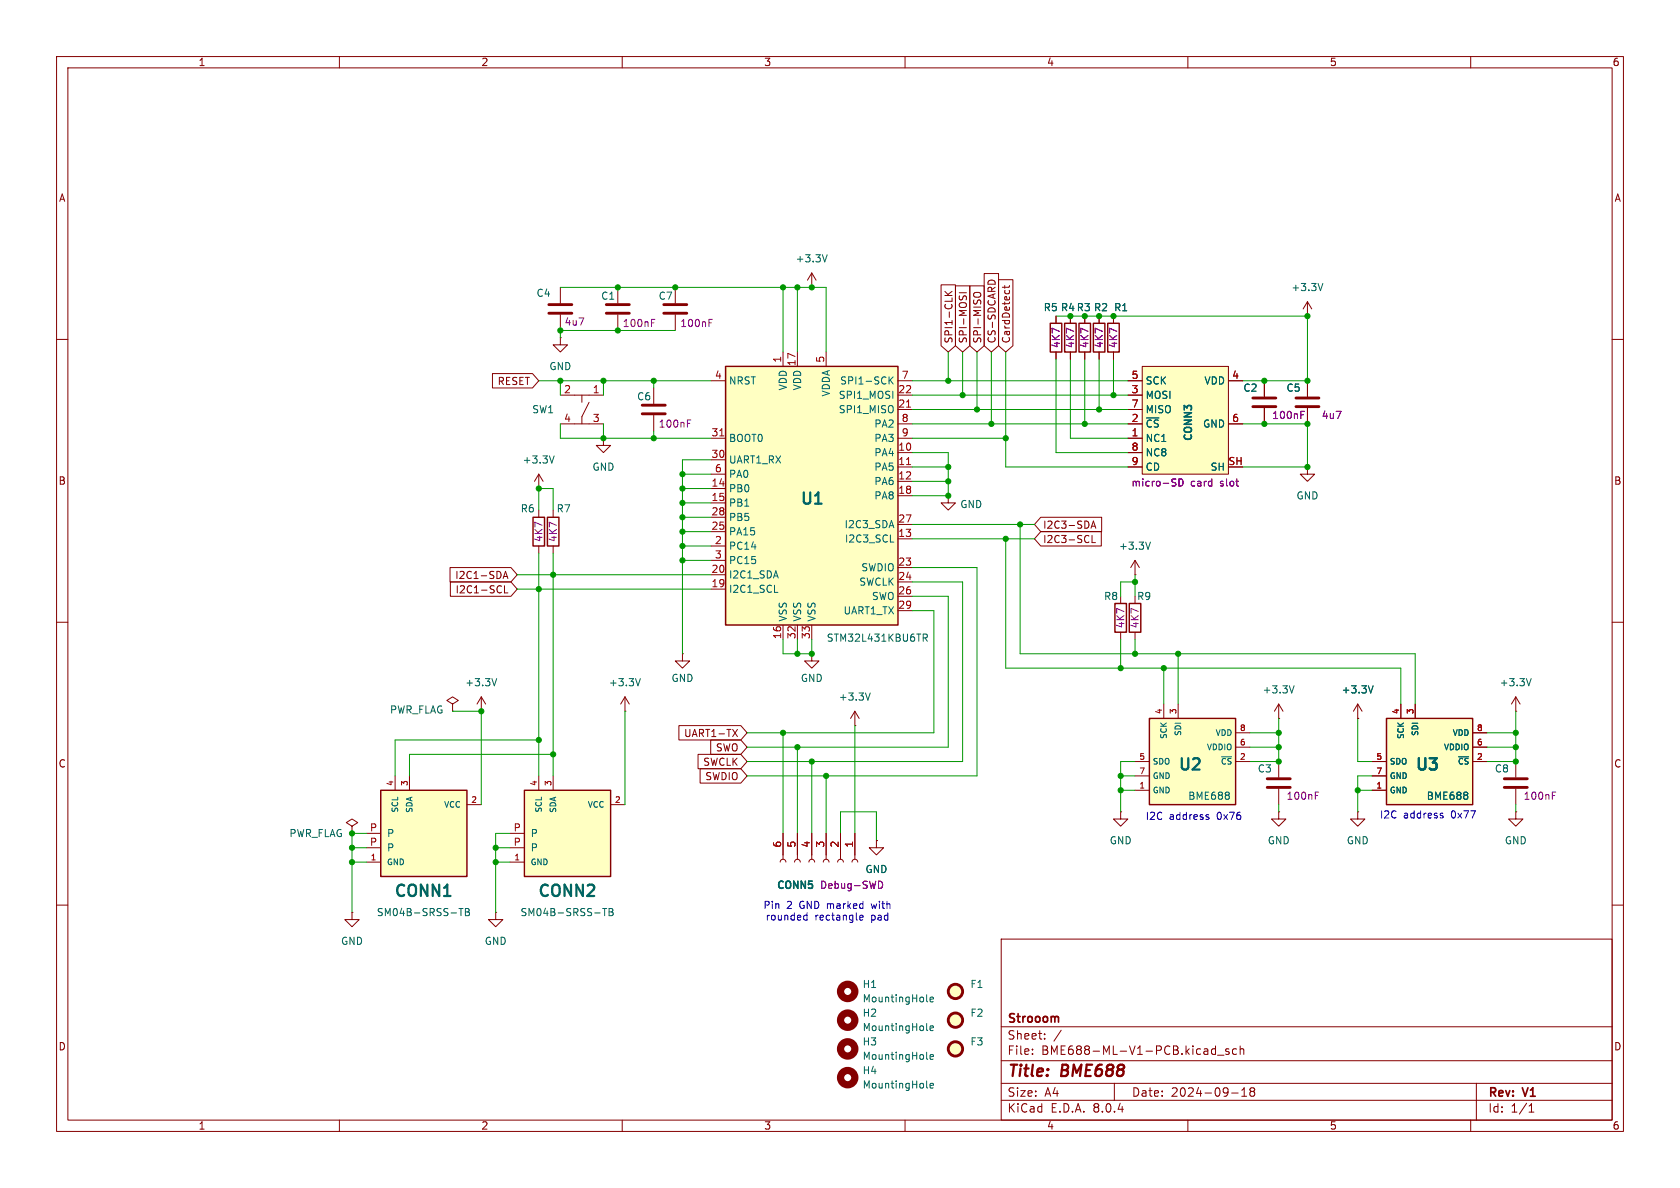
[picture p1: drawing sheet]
<svg xmlns="http://www.w3.org/2000/svg" width="297mm" height="210mm" viewBox="0 0 297 210" stroke-linecap="round" stroke-linejoin="round" font-family="sans-serif">
<g fill="none" stroke="#840000" stroke-width=".18">
<path d="M10 10h277v190h-277zM12 12h273v186h-273zM60 10v2M110 10v2M160 10v2M210 10v2M260 10v2M10 60h2M191.8 55.9v1.3M285 60h2M191.8 62.2v1.3M10 110h2"/>
<path d="M285 110h2M10 160h2M285 160h2M177 166h108v32h-108zM60 198v2M110 198v2M160 198v2M177 194.5h108M177 191.5h108M177 187.5h108M177 181.5h108M182.5 186.3v.1"/>
<path d="M182.5 185.5v.1M184.7 183.6v.1M184.7 182.8v.1M187.6 182.1l-1.3 2M197 191.5v3M210 198v2M214.3 186.3h.6M214.3 185.5h.6M214.9 184.9v1.5M215.2 186.5h1.2M217.2 185.5l-.3-.1-.2 .2v.2l.5 .2v.3h-.5M217.7 193.2h1.2"/>
<path d="M218.6 185.5l-.4-.1-.3 .3v.4l.1 .2h.6M219.2 185.5l.3-.1 .3 .1 .1 .9M219.2 184.9v1.5M219.5 193.8h.9M219.5 192.7l.5-.4v1.5M221.2 192.9l-.2 .3v.3l.2 .3 .5-.1 .1-.2-.1-.4-.2-.2M221.2 192.9l-.2-.2 .2-.4 .5 .1 .1 .2-.3 .3M221.2 192.9h.3M260 198v2M261 191.5v6.5M270.3 196.6h.9M270.3 195.5l.4-.4v1.5"/>
</g>
<path d="M190.8 57.2h2v5h-2z" fill="none" stroke="#840000" stroke-width=".25"/>
<path d="M245.1 127h15.2v15.2h-15.2z" fill="#ffffc2"/>
<path d="M185.7 57.2h2v5h-2zM188.2 57.2h2v5h-2zM193.3 57.2h2v5h-2zM195.8 57.2h2.1v5h-2.1zM245.1 127h15.2v15.2h-15.2z" fill="none" stroke="#840000" stroke-width=".25"/>
<g fill="none" stroke="#840000" stroke-width=".18">
<path d="M143.5 50.8h.1M143.5 48.3v2.5M143.5 48.3l-.8 1.2M143.5 48.3l.8 1.2M186.7 55.9v1.3M189.2 55.9v1.3M194.3 55.9v1.3M196.8 55.9v1.3M186.7 62.2v1.3M189.2 62.2v1.3M194.3 62.2v1.3M196.8 62.2v1.3"/>
<path d="M223.5 67.3v2.8M223.5 72.1v2.8M231.1 67.3v2.8M231.1 72.1v2.8M120.6 115.6v1.2h1.3l-1.3 1.3-1.2-1.3h1.2M120.6 115.6h.1M110.5 125.7h.1M110.5 123.2l-.8 1.3M110.5 123.2v2.5M110.5 123.2l.8 1.3M242.6 139.7h2.5M242.6 134.6h2.5"/>
<path d="M242.6 137.2h2.5M247.6 124.5v2.5M250.2 124.5v2.5M260.3 134.6h2.6M260.3 132.1h2.6M260.3 129.5h2.6M268 134.6v2.8M268 139.4v2.8M137.9 152.4l.2-.4 .3-.1 .4 .1 .1 .4M138.4 147.3v4.6M140.5 152.4l.1-.4 .4-.1 .3 .1 .2 .4M141 147.3v4.6"/>
<path d="M143 152.4l.1-.4 .4-.1 .4 .1 .1 .4M143.5 147.3v4.6M145.5 152.4l.2-.4 .3-.1 .4 .1 .2 .4M146 147.3v4.6M148.1 152.4l.1-.4 .4-.1 .3 .1 .2 .4M148.6 147.3v4.6M150.6 152.4l.2-.4 .3-.1 .4 .1 .1 .4M151.1 147.3v4.6M154.9 148.6v1.3h1.3l-1.3 1.2-1.2-1.2h1.2M154.9 148.6h.1M268 143.5v1.3h1.2l-1.2 1.3-1.3-1.3h1.3M268 143.5h.1"/>
</g>
<path d="M146.2 45l-.4 1.3M113.2 120l-.4 1.2M257.9 133.8h1.7M259.4 140.1v.3M259.4 140.7v.5M163.8 176.9l.2 .2M164.4 176.7l.6-.1v-.3h-.4l-.2 .1 .1 .6h.5M163.8 182l.2 .2M163.8 192.2l.2 .1M164.4 181.8l.6-.2v-.2l-.4-.1-.2 .2 .1 .6h.5M164.4 191.9l.6-.1v-.2l-.4-.1-.2 .2 .1 .6h.5" fill="none" stroke="#006464" stroke-width=".18"/>
<circle cx="168.9" cy="185.4" r="1.27" fill="#ffffc2" stroke="#ffffc2" stroke-width=".18"/>
<g fill="none" stroke="#840000" stroke-width=".51">
<path d="M221.5 71.9h4.1M221.5 70.4h4.1M229.1 71.9h4.1M229.1 70.4h4.1M265.9 139.2h4.1M265.9 137.7h4.1"/>
<circle cx="168.9" cy="185.4" r="1.27"/>
</g>
<path d="M230 73.3h.4M230 72.7h.6M155.3 155.8a.64 .64 0 0 1 .7 .6 .64 .64 0 0 1-.7 .6M274.4 140.6h.5M274.4 140h.6" fill="none" stroke="#840084" stroke-width=".18"/>
<g fill="none" stroke="#840000" stroke-width="1.3">
<circle cx="149.9" cy="175.3" r="1.27"/>
<circle cx="149.9" cy="190.5" r="1.27"/>
<circle cx="149.9" cy="180.3" r="1.27"/>
</g>
<path d="M201.9 64.8h15.3v19h-15.3z" fill="#ffffc2"/>
<g fill="none" stroke="#840000" stroke-width=".18">
<path d="M199.4 77.5h2.5M199.4 74.9h2.5M199.4 69.9h2.5M199.4 67.3h2.5M199.4 72.4h2.5M201.9 64.8h15.3v19h-15.3zM217.2 74.9h2.5M217.2 67.3h2.5M199.4 80h2.5M199.4 82.6h2.5M200.7 99.1v2.5M200.7 99.1l-.8 1.2"/>
<path d="M200.7 99.1l.7 1.2M200.7 101.6h.1M200.7 111.8v1.2"/>
</g>
<path d="M207.7 84.7h.2M207.8 85.4l.1 .2-.1 .3M208.4 84.7a.64 .64 0 0 1 .8 .6 .64 .64 0 0 1-.8 .6z" fill="none" stroke="#840084" stroke-width=".18"/>
<path d="M199.6 106.7h2.1v5.1h-2.1z" fill="none" stroke="#840000" stroke-width=".25"/>
<path d="M203.4 95.8l-.4 1.3" fill="none" stroke="#006464" stroke-width=".18"/>
<path d="M203.2 127h15.2v15.2h-15.2z" fill="#ffffc2"/>
<path d="M197.1 106.7h2v5.1h-2zM203.2 127h15.2v15.2h-15.2z" fill="none" stroke="#840000" stroke-width=".25"/>
<g fill="none" stroke="#840000" stroke-width=".18">
<path d="M99.1 59.7v1.3h1.2l-1.2 1.2-1.3-1.2h1.3M99.1 59.7h.1M99.1 50.8v2.8M99.1 55.6v2.8M109.2 50.8v2.8M109.2 55.6v2.8M119.4 50.8v2.8M119.4 55.6v2.8M231.1 55.9h.1M231.1 53.3l-.7 1.3M231.1 53.3v2.6M231.1 53.3l.8 1.3"/>
<path d="M99.1 74.9h7.6M99.1 69.9h7.6M102.9 69.9v1.2M104.1 71.1l-1.2 2.6v1.2M115.6 68.6v2.8M115.6 73.4v2.8M167.6 87.6v1.3h1.3l-1.3 1.3-1.2-1.3h1.2M167.6 87.6h.1M231.1 82.6v1.2h1.3l-1.3 1.3-1.2-1.3h1.2M231.1 82.6h.1M143.5 115.6v1.2h1.3l-1.3 1.3-1.3-1.3h1.3M143.5 115.6h.1"/>
<path d="M198.1 105.4v1.3M198.1 111.8v1.2M80 124.5l1-.7-1-.6-1 .6 1 .7v1.2M80 125.7h.1M85.1 125.7h.1M85.1 123.2l-.8 1.3M85.1 123.2v2.5M85.1 123.2l.8 1.3M151.1 128.3h.1M151.1 125.7l-.7 1.3M151.1 125.7v2.6M151.1 125.7l.8 1.3"/>
<path d="M200.7 139.7h2.5M200.7 134.6h2.5M200.7 137.2h2.5M205.7 124.5v2.5M208.3 124.5v2.5M218.4 134.6h2.6M218.4 132.1h2.6M218.4 129.5h2.6M268 125.7h.1M268 123.2l-.8 1.3M268 123.2v2.5M268 123.2l.7 1.3"/>
<path d="M198.1 143.5v1.3h1.3l-1.3 1.3-1.3-1.3h1.3M198.1 143.5h.1M87.6 161.3v1.3h1.3l-1.3 1.2-1.2-1.2h1.2M87.6 161.3h.1"/>
</g>
<path d="M233.9 50.1l-.5 1.3M87.8 120l-.4 1.2M270.7 120l-.4 1.2M153.9 122.5l-.5 1.3M215.9 133.8h1.8M217.3 140.1v.3M217.3 140.7v.5" fill="none" stroke="#006464" stroke-width=".18"/>
<g fill="none" stroke="#840000" stroke-width=".51">
<path d="M97 55.4h4.1M97 53.8h4.1M107.2 55.4h4.1M107.2 53.8h4.1M117.3 55.4h4.1M117.3 53.8h4.1M113.5 73.2h4.1M113.5 71.6h4.1"/>
<circle cx="168.9" cy="175.3" r="1.27"/>
</g>
<path d="M115.2 57.1h.4M115.2 56.5h.6M125.3 57.1h.5M125.3 56.5h.6M121.5 74.8h.5M121.5 74.2h.6" fill="none" stroke="#840084" stroke-width=".18"/>
<circle cx="168.9" cy="175.3" r="1.27" fill="#ffffc2" stroke="#ffffc2" stroke-width=".18"/>
<path d="M67.3 139.7h15.2v15.2h-15.2z" fill="#ffffc2"/>
<path d="M67.3 139.7h15.2v15.2h-15.2z" fill="none" stroke="#840000" stroke-width=".25"/>
<g fill="none" stroke="#840000" stroke-width=".18">
<path d="M69.8 137.2v2.5M72.4 137.2v2.5M226.1 134.6v2.8M226.1 139.4v2.8M62.2 146.1l1-.7-1-.6-1 .6 1 .7v1.2M62.2 147.3h.1M64.8 152.4h2.5M64.8 149.9h2.5M64.8 147.3h2.5M82.5 142.2h2.6M226.1 143.5v1.3h1.2l-1.2 1.3-1.3-1.3h1.3M226.1 143.5h.1"/>
<path d="M240 143.5v1.3h1.3l-1.3 1.3-1.2-1.3h1.2M240 143.5h.1M62.2 161.3v1.3h1.3l-1.3 1.2-1.2-1.2h1.2M62.2 161.3h.1"/>
</g>
<path d="M81.1 160.6h.8M81.5 160.6v1.3M82.3 160.6h.4l.2 .2-.2 .4 .2 .1 .1 .3-.2 .3h-.5zM82.3 161.2h.4" fill="none" stroke="#006464" stroke-width=".18"/>
<path d="M224 139.2h4.1M224 137.7h4.1" fill="none" stroke="#840000" stroke-width=".51"/>
<path d="M232.5 140.6h.4M232.5 140h.6" fill="none" stroke="#840084" stroke-width=".18"/>
<path d="M92.7 139.7h15.2v15.2h-15.2z" fill="#ffffc2"/>
<path d="M94.2 91.4h2.1v5.1h-2.1zM92.7 139.7h15.2v15.2h-15.2z" fill="none" stroke="#840000" stroke-width=".25"/>
<g fill="none" stroke="#840000" stroke-width=".18">
<path d="M95.2 86.4h.1M95.2 83.8v2.6M95.2 90.2v1.2M95.2 96.5v1.3M95.2 83.8l-.7 1.3M95.2 83.8l.8 1.3M95.2 137.2v2.5M97.8 137.2v2.5M226.1 127h.1M226.1 124.5l-.8 1.2M226.1 124.5v2.5M226.1 124.5l.7 1.2"/>
<path d="M90.2 152.4h2.5M90.2 149.9h2.5M90.2 147.3h2.5M107.9 142.2h2.6"/>
</g>
<path d="M98 80.6l-.5 1.3M228.8 121.2l-.4 1.3M106.5 160.6h.8M106.9 160.6v1.3M107.7 160.6h.4l.2 .2-.2 .4 .2 .1 .1 .3-.2 .3h-.5zM107.7 161.2h.4M163.8 187.1l.2 .2M164.4 186.8l.6-.1v-.2l-.4-.1-.2 .2 .1 .6h.5" fill="none" stroke="#006464" stroke-width=".18"/>
<circle cx="168.9" cy="180.3" r="1.27" fill="#ffffc2" stroke="#ffffc2" stroke-width=".18"/>
<circle cx="168.9" cy="180.3" r="1.27" fill="none" stroke="#840000" stroke-width=".51"/>
<circle cx="149.9" cy="185.4" r="1.27" fill="none" stroke="#840000" stroke-width="1.3"/>
<path d="M128.3 64.8h30.4v45.7h-30.4z" fill="#ffffc2"/>
<path d="M128.3 64.8h30.4v45.7h-30.4zM96.8 91.4h2v5.1h-2z" fill="none" stroke="#840000" stroke-width=".25"/>
<g fill="none" stroke="#840000" stroke-width=".18">
<path d="M166.4 50.4h2.5v10.7l-1.3 1.1-1.2-1.1zM167 52.2h1.3M167 51.5l.8 .7M168.3 51.5l-.7 .6M168.9 50.5h2.6v10.6l-1.3 1.1-1.3-1.1zM169.6 51.8h1.3M169.6 52.3v.2M170.3 52.4l.2-.1 .3 .1M171.4 50.5h2.6v10.6l-1.3 1.1-1.3-1.1zM172.2 52.4l-.1-.2a.43 .43 0 0 1 .4-.5h.5a.42 .42 0 0 1 .4 .2 .42 .42 0 0 1-.1 .5M174 48.4h2.5v12.7l-1.2 1.1-1.3-1.1zM174.7 49.8l.5-.3 .7 .3"/>
<path d="M176.5 49.4h2.6v11.7l-1.3 1.1-1.3-1.1zM177.6 50.5v.5M178.5 50.5l-.2 .3h-1.1M186.7 55.9v1.3M189.2 55.9v1.3M191.8 55.9v1.3M194.3 55.9v1.3M196.8 55.9v1.3M87.1 66h7l1.1 1.3-1.1 1.3h-7zM106.7 77.5v1.2h1.2l-1.2 1.3-1.3-1.3h1.3M106.7 77.5h.1M125.7 77.5h2.6"/>
<path d="M125.7 67.3h2.6M138.4 62.2v2.6M141 62.2v2.6M146 62.2v2.6M158.7 72.4h2.6M158.7 69.9h2.6M158.7 77.5h2.6M158.7 67.3h2.6M158.7 74.9h2.6M186.7 62.2v1.3M189.2 62.2v1.3M191.8 62.2v1.3"/>
<path d="M194.3 62.2v1.3M196.8 62.2v1.3M199.4 72.4h2.5M199.4 69.9h2.5M199.4 77.5h2.5M199.4 67.3h2.5M199.4 74.9h2.5M217.2 67.3h2.5M217.2 74.9h2.5M223.5 67.3v2.8M223.5 72.1v2.8M231.1 67.3v2.8"/>
<path d="M231.1 72.1v2.8M97.8 90.2v1.2M97.8 96.5v1.3M125.7 86.4h2.6M125.7 88.9h2.6M125.7 96.5h2.6M125.7 94h2.6M125.7 91.4h2.6M125.7 99.1h2.6M125.7 81.3h2.6M125.7 83.8h2.6M158.7 80h2.6"/>
<path d="M158.7 82.6h2.6M158.7 85.1h2.6M158.7 95.3h2.6M158.7 87.6h2.6M158.7 92.7h2.6M184 91.4h10.8v2.6h-10.8l-1.1-1.3zM184 94h10.7v2.5h-10.7l-1.1-1.2zM192.9 93.4l.4-1.3 .4 1.3M193 93h.6M193.1 94.7v1.2h.6M199.4 80h2.5M199.4 82.6h2.5"/>
<path d="M79.6 100.3h10.7l1.1 1.3-1.1 1.3h-10.7zM79.6 102.9h10.7l1.1 1.2-1.1 1.3h-10.7zM88.9 102.3l.5-1.3 .4 1.3M89.1 101.9h.6M89.2 103.5v1.3h.6M125.7 104.1h2.6M125.7 101.6h2.6M138.4 110.5v2.5M141 110.5v2.5M143.5 110.5v2.5M158.7 100.3h2.6M158.7 102.9h2.6"/>
<path d="M158.7 105.4h2.6M158.7 108h2.6M120 128.3h11l1.1 1.2-1.1 1.3h-11zM123.4 133.3h7.6l1.1 1.3-1.1 1.3h-7.6zM123.8 135.9h7.2l1.1 1.3-1.1 1.2h-7.2zM125.6 130.8h5.4l1.1 1.3-1.1 1.3h-5.4zM129.5 128.9l.9 1.3M130.4 128.9l-.9 1.3M240 127h.1M240 124.5l-.7 1.2M240 124.5v2.5M240 124.5l.8 1.2"/>
<path d="M242.6 139.7h2.5M242.6 134.6h2.5M242.6 137.2h2.5M247.6 124.5v2.5M250.2 124.5v2.5M260.3 134.6h2.6M260.3 132.1h2.6M260.3 129.5h2.6M138.4 147.3v3.8M141 147.3v3.8M143.5 147.3v3.8M146 147.3v3.8"/>
<path d="M148.6 147.3v3.8M151.1 147.3v3.8M154.9 148.6h.1"/>
</g>
<path d="M127.2 77.1h.8M160.3 72h.7M160.3 82.1h.7" fill="none" stroke="#a90000" stroke-width=".18"/>
<path d="M157.2 66.6v1.3M157.4 67.2l.5 .7M157.9 66.6l-.7 .7M157.4 95.8h.6M136.9 104.7h.6M163.2 112.1h.5l.2 .2-.1 .4-.6 .1M163.5 112.8l.4 .6M242.8 121.2l-.5 1.3M257.9 133.8h1.7M259.4 140.1v.3M259.4 140.7v.5" fill="none" stroke="#006464" stroke-width=".18"/>
<path d="M213.4 144.4l.3 .1v.2l-.1 .2h-.3M213.4 144l.3 .1M254.8 144.2h.3v.2l-.1 .2h-.3M254.8 143.8h.3M142.2 162.6h.5M142.2 161.9h.5M142.7 161.4v1.2M152 162.2l.6-.1-.1-.2-.3-.1-.2 .2v.6h.5" fill="none" stroke="#0000c2" stroke-width=".18"/>
<g fill="none" stroke="#009600" stroke-width=".18">
<path d="M99.1 50.8h46.9v11.4M119.4 58.4h-20.3v1.3M138.4 50.8v11.4M141 50.8v11.4M186.7 55.9h44.4v11.4h-11.4M95.2 67.3h30.5M99.1 67.3v2.6M99.1 74.9v2.6h26.6M106.7 67.3v2.6M106.7 74.9v2.6M115.6 67.3v1.3M115.6 76.2v1.3"/>
<path d="M161.3 67.3h38.1M161.3 77.5h16.5M161.3 74.9h38.1M161.3 72.4h38.1M161.3 69.9h38.1M167.6 62.2v5.1M170.2 62.2v7.7M172.7 62.2v10.2M175.3 62.2v12.7M177.8 62.2v20.4h21.6M186.7 63.5v16.5h12.7M189.2 63.5v14h10.2"/>
<path d="M191.8 63.5v11.4M194.3 63.5v8.9M196.8 63.5v6.4M219.7 74.9h11.4v7.7h-11.4M95.2 90.2v-3.8h2.6v3.8M95.2 97.8v39.4M97.8 97.8v39.4M120.6 94h5.1M120.6 96.5h5.1M120.6 83.8h5.1M120.6 99.1h5.1M120.6 86.4h5.1"/>
<path d="M120.6 88.9h5.1M120.6 91.4h5.1M125.7 81.3h-5.1v34.3M161.3 80h6.3v7.6h-6.3M161.3 82.6h6.3M161.3 95.3h21.6M161.3 92.7h21.6M161.3 85.1h6.3M177.8 95.3v22.8h69.8v6.4M180.3 92.7v22.9h69.9v8.9M91.4 101.6h34.3M91.4 104.1h34.3"/>
<path d="M138.4 113v2.6h5.1v-2.6M141 113v2.6M161.3 108h3.8v21.5h-33M161.3 100.3h11.4v36.9h-40.6M161.3 102.9h8.9v31.7h-38.1M161.3 105.4h6.3v26.7h-35.5M198.1 113v5.1M200.7 102.9h-2.6v2.5M200.7 101.6v3.8M200.7 113v2.6M205.7 118.1v6.4M208.3 115.6v8.9"/>
<path d="M80 125.7h5.1v16.5M95.2 130.8h-25.4v6.4M97.8 133.4h-25.4v3.8M110.5 125.7v16.5M138.4 129.5v17.8M141 132.1v15.2M143.5 134.6v12.7M146 137.2v10.1M151.1 128.3v19M198.1 137.2h2.6M198.1 139.7h2.6M200.7 134.6h-2.6v8.9"/>
<path d="M221 129.5h5.1M221 132.1h5.1M226.1 127v7.6h-5.1M240 127v7.6h2.6M240 139.7h2.6M242.6 137.2h-2.6v6.3M262.9 129.5h5.1M262.9 132.1h5.1M268 125.7v8.9h-5.1M62.2 149.9h2.6M62.2 152.4h2.6M64.8 147.3h-2.6v14"/>
<path d="M87.6 149.9h2.6M87.6 152.4h2.6M90.2 147.3h-2.6v14M148.6 147.3v-3.8h6.3v5.1M226.1 142.2v1.3M268 142.2v1.3"/>
</g>
<path d="M230 73.3h.4M230 72.7h.6M207.7 84.7h.2M207.8 85.4l.1 .2-.1 .3M208.4 84.7a.64 .64 0 0 1 .8 .6 .64 .64 0 0 1-.8 .6zM155.3 155.8a.64 .64 0 0 1 .7 .6 .64 .64 0 0 1-.7 .6" fill="none" stroke="#840084" stroke-width=".18"/>
<g fill="#009600" stroke="#009600" stroke-width=".18">
<circle cx="226.1" cy="132.1" r=".46"/>
<circle cx="268" cy="132.1" r=".46"/>
<circle cx="226.1" cy="134.6" r=".46"/>
<circle cx="268" cy="129.5" r=".46"/>
<circle cx="226.1" cy="129.5" r=".46"/>
<circle cx="240" cy="139.7" r=".46"/>
<circle cx="268" cy="134.6" r=".46"/>
<circle cx="191.8" cy="74.9" r=".46"/>
<circle cx="194.3" cy="72.4" r=".46"/>
<circle cx="196.8" cy="69.9" r=".46"/>
<circle cx="175.3" cy="74.9" r=".46"/>
<circle cx="177.8" cy="77.5" r=".46"/>
<circle cx="167.6" cy="85.1" r=".46"/>
<circle cx="167.6" cy="82.6" r=".46"/>
<circle cx="177.8" cy="95.3" r=".46"/>
<circle cx="167.6" cy="87.6" r=".46"/>
<circle cx="180.3" cy="92.7" r=".46"/>
<circle cx="198.1" cy="118.1" r=".46"/>
<circle cx="200.7" cy="115.6" r=".46"/>
<circle cx="231.1" cy="82.6" r=".46"/>
<circle cx="198.1" cy="137.2" r=".46"/>
<circle cx="208.3" cy="115.6" r=".46"/>
<circle cx="205.7" cy="118.1" r=".46"/>
<circle cx="231.1" cy="67.3" r=".46"/>
<circle cx="231.1" cy="55.9" r=".46"/>
<circle cx="198.1" cy="139.7" r=".46"/>
<circle cx="200.7" cy="102.9" r=".46"/>
<circle cx="223.5" cy="67.3" r=".46"/>
<circle cx="196.8" cy="55.9" r=".46"/>
<circle cx="231.1" cy="74.9" r=".46"/>
<circle cx="223.5" cy="74.9" r=".46"/>
<circle cx="194.3" cy="55.9" r=".46"/>
<circle cx="170.2" cy="69.9" r=".46"/>
<circle cx="172.7" cy="72.4" r=".46"/>
<circle cx="189.2" cy="55.9" r=".46"/>
<circle cx="191.8" cy="55.9" r=".46"/>
<circle cx="167.6" cy="67.3" r=".46"/>
<circle cx="141" cy="132.1" r=".46"/>
<circle cx="143.5" cy="134.6" r=".46"/>
<circle cx="97.8" cy="101.6" r=".46"/>
<circle cx="143.5" cy="115.6" r=".46"/>
<circle cx="97.8" cy="133.4" r=".46"/>
<circle cx="95.2" cy="104.1" r=".46"/>
<circle cx="138.4" cy="129.5" r=".46"/>
<circle cx="146" cy="137.2" r=".46"/>
<circle cx="141" cy="115.6" r=".46"/>
<circle cx="95.2" cy="86.4" r=".46"/>
<circle cx="120.6" cy="83.8" r=".46"/>
<circle cx="115.6" cy="77.5" r=".46"/>
<circle cx="120.6" cy="91.4" r=".46"/>
<circle cx="120.6" cy="99.1" r=".46"/>
<circle cx="120.6" cy="96.5" r=".46"/>
<circle cx="120.6" cy="94" r=".46"/>
<circle cx="120.6" cy="86.4" r=".46"/>
<circle cx="120.6" cy="88.9" r=".46"/>
<circle cx="106.7" cy="67.3" r=".46"/>
<circle cx="115.6" cy="67.3" r=".46"/>
<circle cx="106.7" cy="77.5" r=".46"/>
<circle cx="99.1" cy="58.4" r=".46"/>
<circle cx="109.2" cy="58.4" r=".46"/>
<circle cx="99.1" cy="67.3" r=".46"/>
<circle cx="109.2" cy="50.8" r=".46"/>
<circle cx="119.4" cy="50.8" r=".46"/>
<circle cx="141" cy="50.8" r=".46"/>
<circle cx="143.5" cy="50.8" r=".46"/>
<circle cx="138.4" cy="50.8" r=".46"/>
<circle cx="87.6" cy="152.4" r=".46"/>
<circle cx="87.6" cy="149.9" r=".46"/>
<circle cx="85.1" cy="125.7" r=".46"/>
<circle cx="95.2" cy="130.8" r=".46"/>
<circle cx="62.2" cy="147.3" r=".46"/>
<circle cx="62.2" cy="149.9" r=".46"/>
<circle cx="62.2" cy="152.4" r=".46"/>
</g>
<g font-size="2.8" fill="#006464">
<text x="141.2" y="89.7">U1</text>
<text x="208.1" y="136.7">U2</text>
<text x="250" y="136.7">U3</text>
<text x="69.4" y="159.1">CONN1</text>
<text x="94.8" y="159.1">CONN2</text>
</g>
<g font-size="2.8" fill="#840000">
<text x="178" y="190.9">Title:</text>
<text x="187.7" y="190.9">BME688</text>
</g>
<g font-size="2.1" fill="#840000">
<text x="178" y="184">Sheet:</text>
<text x="178" y="181.2">Strooom</text>
<text x="178" y="186.7">File:</text>
<text x="184.1" y="186.7">BME688-ML-V1-PCB.kicad_sch</text>
<text x="178" y="196.9">KiCad</text>
<text x="178" y="194.1">Size:</text>
<text x="184.7" y="194.1">A4</text>
<text x="185.7" y="196.9">E.D.A.</text>
<text x="193.3" y="196.9">8.0.4</text>
<text x="200" y="194.1">Date:</text>
<text x="207" y="194.1">2024-09-18</text>
<text x="263" y="194.3">Rev:</text>
<text x="263" y="196.9">Id:</text>
<text x="267.1" y="196.9">1/1</text>
<text x="269.4" y="194.3">V1</text>
</g>
<g font-size="1.8" fill="#840000">
<text x="35" y="11.9">1</text>
<text x="85" y="11.9">2</text>
<text x="135" y="11.9">3</text>
<text x="185" y="11.9">4</text>
<text x="235" y="11.9">5</text>
<text x="285" y="11.9">6</text>
<text x="10.3" y="35.9">A</text>
<text x="285.3" y="35.9">A</text>
<text x="168.6" y="60.8" transform="rotate(-90 168.6 60.8)">SPI1-CLK</text>
<text x="171.1" y="60.8" transform="rotate(-90 171.1 60.8)">SPI-MOSI</text>
<text x="173.7" y="60.8" transform="rotate(-90 173.7 60.8)">SPI-MISO</text>
<text x="176.2" y="60.8" transform="rotate(-90 176.2 60.8)">CS-SDCARD</text>
<text x="178.8" y="60.8" transform="rotate(-90 178.8 60.8)">CardDetect</text>
<text x="87.9" y="68.3">RESET</text>
<text x="10.3" y="85.9">B</text>
<text x="285.3" y="85.9">B</text>
<text x="184.3" y="93.7">I2C3-SDA</text>
<text x="184.3" y="96.2">I2C3-SCL</text>
<text x="80.4" y="102.6">I2C1-SDA</text>
<text x="80.4" y="105.1">I2C1-SCL</text>
<text x="120.8" y="130.5">UART1-TX</text>
<text x="10.3" y="135.9">C</text>
<text x="124.2" y="135.6">SWCLK</text>
<text x="126.5" y="133">SWO</text>
<text x="285.3" y="135.9">C</text>
<text x="124.6" y="138.1">SWDIO</text>
<text x="10.3" y="185.9">D</text>
<text x="285.3" y="185.9">D</text>
<text x="35" y="199.9">1</text>
<text x="85" y="199.9">2</text>
<text x="135" y="199.9">3</text>
<text x="185" y="199.9">4</text>
<text x="235" y="199.9">5</text>
<text x="285" y="199.9">6</text>
</g>
<g font-size="1.8" fill="#006464">
<text x="140.6" y="46.6">+3.3V</text>
<text x="94.8" y="52.7">C4</text>
<text x="106.2" y="53.2">C1</text>
<text x="116.3" y="53.2">C7</text>
<text x="228.2" y="51.7">+3.3V</text>
<text x="184.4" y="55.2">R5 R4 R3 R2</text>
<text x="196.9" y="55.2">R1</text>
<text x="97" y="65.6">GND</text>
<text x="112.5" y="71">C6</text>
<text x="128.8" y="68.2">NRST</text>
<text x="139.3" y="69.1" transform="rotate(-90 139.3 69.1)">VDD</text>
<text x="141.8" y="69.1" transform="rotate(-90 141.8 69.1)">VDD</text>
<text x="146.9" y="70.2" transform="rotate(-90 146.9 70.2)">VDDA</text>
<text x="148.2" y="70.7">SPI1_MOSI</text>
<text x="148.4" y="68.2">SPI1-SCK</text>
<text x="202.4" y="70.7">MOSI</text>
<text x="202.4" y="68.2">SCK</text>
<text x="212.8" y="68.2">VDD</text>
<text x="219.7" y="69.4">C2</text>
<text x="227.3" y="69.4">C5</text>
<text x="94" y="73.3">SW1</text>
<text x="148.2" y="73.3">SPI1_MISO</text>
<text x="154.5" y="75.8">PA2</text>
<text x="202.4" y="75.8">~{CS}</text>
<text x="202.4" y="73.3">MISO</text>
<text x="212.6" y="75.8">GND</text>
<text x="92.3" y="82.1">+3.3V</text>
<text x="104.6" y="83.4">GND</text>
<text x="128.8" y="82.1">UART1_RX</text>
<text x="128.8" y="78.3">BOOT0</text>
<text x="154.5" y="80.9">PA4</text>
<text x="154.5" y="83.4">PA5</text>
<text x="154.5" y="78.3">PA3</text>
<text x="202.4" y="78.3">NC1</text>
<text x="202.4" y="80.9">NC8</text>
<text x="202.4" y="83.4">CD</text>
<text x="211.1" y="78.2" transform="rotate(-90 211.1 78.2)">CONN3</text>
<text x="213.9" y="83.4">SH</text>
<text x="128.8" y="87.2">PB0</text>
<text x="128.8" y="89.8">PB1</text>
<text x="128.8" y="84.7">PA0</text>
<text x="154.5" y="86">PA6</text>
<text x="154.5" y="88.5">PA8</text>
<text x="229.1" y="88.5">GND</text>
<text x="92" y="90.8">R6</text>
<text x="98.3" y="90.8">R7</text>
<text x="128.8" y="94.8">PA15</text>
<text x="128.8" y="92.3">PB5</text>
<text x="149.2" y="93.6">I2C3_SDA</text>
<text x="169.7" y="90">GND</text>
<text x="128.8" y="97.4">PC14</text>
<text x="128.8" y="99.9">PC15</text>
<text x="149.3" y="96.1">I2C3_SCL</text>
<text x="152.2" y="101.2">SWDIO</text>
<text x="197.7" y="97.4">+3.3V</text>
<text x="128.8" y="105">I2C1_SCL</text>
<text x="128.8" y="102.5">I2C1_SDA</text>
<text x="151.8" y="103.7">SWCLK</text>
<text x="154" y="106.3">SWO</text>
<text x="195.1" y="106.3">R8</text>
<text x="200.9" y="106.3">R9</text>
<text x="139.3" y="110" transform="rotate(-90 139.3 110)">VSS</text>
<text x="141.8" y="110" transform="rotate(-90 141.8 110)">VSS</text>
<text x="144.4" y="110" transform="rotate(-90 144.4 110)">VSS</text>
<text x="146.1" y="113.6">STM32L431KBU6TR</text>
<text x="149" y="108.8">UART1_TX</text>
<text x="82.1" y="121.5">+3.3V</text>
<text x="107.5" y="121.5">+3.3V</text>
<text x="118.6" y="120.8">GND</text>
<text x="141.5" y="120.8">GND</text>
<text x="148.2" y="124.1">+3.3V</text>
<text x="223.1" y="122.8">+3.3V</text>
<text x="237.1" y="122.8">+3.3V</text>
<text x="265" y="121.5">+3.3V</text>
<text x="68.8" y="126.3">PWR_FLAG</text>
<text x="222.3" y="136.8">C3</text>
<text x="264.2" y="136.8">C8</text>
<text x="210" y="141.6">BME688</text>
<text x="252.1" y="141.6">BME688</text>
<text x="51.1" y="148.2">PWR_FLAG</text>
<text x="68.3" y="148.2">P</text>
<text x="93.7" y="148.2">P</text>
<text x="196.1" y="149.5">GND</text>
<text x="224" y="149.5">GND</text>
<text x="238" y="149.5">GND</text>
<text x="265.9" y="149.5">GND</text>
<text x="68.3" y="150.7">P</text>
<text x="93.7" y="150.7">P</text>
<text x="152.9" y="154.5">GND</text>
<text x="137.2" y="157.5">CONN5</text>
<text x="60.2" y="167.2">GND</text>
<text x="66.5" y="162.2">SM04B-SRSS-TB</text>
<text x="85.6" y="167.2">GND</text>
<text x="91.9" y="162.2">SM04B-SRSS-TB</text>
<text x="152.4" y="174.9">H1</text>
<text x="152.4" y="177.4">MountingHole</text>
<text x="152.4" y="179.9">H2</text>
<text x="171.5" y="174.9">F1</text>
<text x="171.5" y="179.9">F2</text>
<text x="152.4" y="182.5">MountingHole</text>
<text x="152.4" y="185">H3</text>
<text x="171.5" y="185">F3</text>
<text x="152.4" y="190.1">H4</text>
<text x="152.4" y="187.6">MountingHole</text>
<text x="152.4" y="192.6">MountingHole</text>
</g>
<g font-size="1.8" fill="#840084">
<text x="99.7" y="57.8">4u7</text>
<text x="110" y="58">100nF</text>
<text x="120.2" y="58">100nF</text>
<text x="187.6" y="61.6" transform="rotate(-90 187.6 61.6)">4K7</text>
<text x="190.1" y="61.6" transform="rotate(-90 190.1 61.6)">4K7</text>
<text x="192.6" y="61.6" transform="rotate(-90 192.6 61.6)">4K7</text>
<text x="195.2" y="61.6" transform="rotate(-90 195.2 61.6)">4K7</text>
<text x="197.7" y="61.6" transform="rotate(-90 197.7 61.6)">4K7</text>
<text x="116.3" y="75.8">100nF</text>
<text x="224.8" y="74.3">100nF</text>
<text x="233.6" y="74.3">4u7</text>
<text x="199.9" y="86.2">micro-SD</text>
<text x="210.5" y="86.2">card</text>
<text x="215.8" y="86.2">slot</text>
<text x="96.1" y="95.9" transform="rotate(-90 96.1 95.9)">4K7</text>
<text x="98.7" y="95.9" transform="rotate(-90 98.7 95.9)">4K7</text>
<text x="199" y="111.2" transform="rotate(-90 199 111.2)">4K7</text>
<text x="201.5" y="111.2" transform="rotate(-90 201.5 111.2)">4K7</text>
<text x="227.3" y="141.6">100nF</text>
<text x="269.3" y="141.6">100nF</text>
<text x="144.9" y="157.3">Debug-SWD</text>
</g>
<g font-size="1.8" fill="#a90000">
<text x="138.2" y="64.2" transform="rotate(-90 138.2 64.2)">1</text>
<text x="140.7" y="64.8" transform="rotate(-90 140.7 64.8)">17</text>
<text x="145.8" y="64.2" transform="rotate(-90 145.8 64.2)">5</text>
<text x="99.6" y="69.6">2</text>
<text x="104.7" y="69.6">1</text>
<text x="126.3" y="67.1">4</text>
<text x="158.7" y="69.6">22</text>
<text x="159.3" y="67.1">7</text>
<text x="200" y="69.6">3</text>
<text x="200" y="67.1">5</text>
<text x="217.7" y="67.1">4</text>
<text x="99.6" y="74.7">4</text>
<text x="104.7" y="74.7">3</text>
<text x="125.7" y="77.2">31</text>
<text x="158.7" y="72.1">21</text>
<text x="159.3" y="74.7">8</text>
<text x="159.3" y="77.2">9</text>
<text x="200" y="77.2">1</text>
<text x="200" y="74.7">2</text>
<text x="200" y="72.1">7</text>
<text x="217.7" y="74.7">6</text>
<text x="125.7" y="81">30</text>
<text x="126.3" y="83.6">6</text>
<text x="158.7" y="79.8">10</text>
<text x="158.7" y="82.3">11</text>
<text x="200" y="79.8">8</text>
<text x="200" y="82.3">9</text>
<text x="217.1" y="82.3">SH</text>
<text x="125.7" y="86.1">14</text>
<text x="125.7" y="88.6">15</text>
<text x="158.7" y="84.8">12</text>
<text x="158.7" y="87.4">18</text>
<text x="125.7" y="93.7">25</text>
<text x="125.7" y="91.2">28</text>
<text x="158.7" y="95">13</text>
<text x="158.7" y="92.5">27</text>
<text x="125.7" y="101.3">20</text>
<text x="126.3" y="96.3">2</text>
<text x="126.3" y="98.8">3</text>
<text x="158.7" y="100.1">23</text>
<text x="125.7" y="103.9">19</text>
<text x="158.7" y="102.6">24</text>
<text x="158.7" y="105.2">26</text>
<text x="158.7" y="107.7">29</text>
<text x="138.2" y="113.1" transform="rotate(-90 138.2 113.1)">16</text>
<text x="140.7" y="113.1" transform="rotate(-90 140.7 113.1)">32</text>
<text x="143.3" y="113.1" transform="rotate(-90 143.3 113.1)">33</text>
<text x="65.3" y="149.6">P</text>
<text x="65.3" y="147.1">P</text>
<text x="90.7" y="149.6">P</text>
<text x="90.7" y="147.1">P</text>
<text x="138.2" y="149.9" transform="rotate(-90 138.2 149.9)">6</text>
<text x="140.7" y="149.9" transform="rotate(-90 140.7 149.9)">5</text>
<text x="143.3" y="149.9" transform="rotate(-90 143.3 149.9)">4</text>
<text x="145.8" y="149.9" transform="rotate(-90 145.8 149.9)">3</text>
<text x="148.3" y="149.9" transform="rotate(-90 148.3 149.9)">2</text>
<text x="150.9" y="149.9" transform="rotate(-90 150.9 149.9)">1</text>
</g>
<g font-size="1.8" fill="#0000c2">
<text x="202.4" y="145.1">I2C</text>
<text x="206.7" y="145.1">address</text>
<text x="215.2" y="145.1">0x76</text>
<text x="243.8" y="144.9">I2C</text>
<text x="248.1" y="144.9">address</text>
<text x="256.7" y="144.9">0x77</text>
<text x="134.9" y="160.9">Pin</text>
<text x="139.1" y="160.9">2</text>
<text x="141.4" y="160.9">GND marked</text>
<text x="154.5" y="160.9">with</text>
<text x="135.3" y="162.9">rounded</text>
<text x="144" y="162.9">rectangle</text>
<text x="154.1" y="162.9">pad</text>
</g>
<g font-size="1.4" fill="#a90000">
<text x="205.5" y="126.3" transform="rotate(-90 205.5 126.3)">4</text>
<text x="208" y="126.3" transform="rotate(-90 208 126.3)">3</text>
<text x="219.1" y="131.8">6</text>
<text x="219.1" y="129.3">8</text>
<text x="247.4" y="126.3" transform="rotate(-90 247.4 126.3)">4</text>
<text x="249.9" y="126.3" transform="rotate(-90 249.9 126.3)">3</text>
<text x="261" y="131.8">6</text>
<text x="261" y="129.3">8</text>
<text x="201.3" y="134.4">5</text>
<text x="201.3" y="136.9">7</text>
<text x="219.1" y="134.4">2</text>
<text x="243.2" y="134.4">5</text>
<text x="243.2" y="136.9">7</text>
<text x="261" y="134.4">2</text>
<text x="69.6" y="139" transform="rotate(-90 69.6 139)">4</text>
<text x="72.1" y="139" transform="rotate(-90 72.1 139)">3</text>
<text x="83.2" y="142">2</text>
<text x="95" y="139" transform="rotate(-90 95 139)">4</text>
<text x="97.5" y="139" transform="rotate(-90 97.5 139)">3</text>
<text x="108.6" y="142">2</text>
<text x="201.3" y="139.4">1</text>
<text x="243.2" y="139.4">1</text>
<text x="65.4" y="152.1">1</text>
<text x="90.8" y="152.1">1</text>
</g>
<g font-size="1.4" fill="#006464">
<text x="206.5" y="130.8" transform="rotate(-90 206.5 130.8)">SCK</text>
<text x="209" y="130.2" transform="rotate(-90 209 130.2)">SDI</text>
<text x="214.8" y="130.3">VDD</text>
<text x="248.4" y="130.8" transform="rotate(-90 248.4 130.8)">SCK</text>
<text x="250.9" y="130.2" transform="rotate(-90 250.9 130.2)">SDI</text>
<text x="256.7" y="130.3">VDD</text>
<text x="203.7" y="135.4">SDO</text>
<text x="203.7" y="137.9">GND</text>
<text x="213.2" y="132.8">VDDIO</text>
<text x="215.7" y="135.4">~{CS}</text>
<text x="245.6" y="135.4">SDO</text>
<text x="245.6" y="137.9">GND</text>
<text x="255.1" y="132.8">VDDIO</text>
<text x="257.6" y="135.4">~{CS}</text>
<text x="70.6" y="143.8" transform="rotate(-90 70.6 143.8)">SCL</text>
<text x="73.1" y="143.8" transform="rotate(-90 73.1 143.8)">SDA</text>
<text x="78.4" y="143">VCC</text>
<text x="96" y="143.8" transform="rotate(-90 96 143.8)">SCL</text>
<text x="98.5" y="143.8" transform="rotate(-90 98.5 143.8)">SDA</text>
<text x="103.8" y="143">VCC</text>
<text x="203.7" y="140.4">GND</text>
<text x="245.6" y="140.4">GND</text>
<text x="68.3" y="153.1">GND</text>
<text x="93.7" y="153.1">GND</text>
</g>
</svg>
